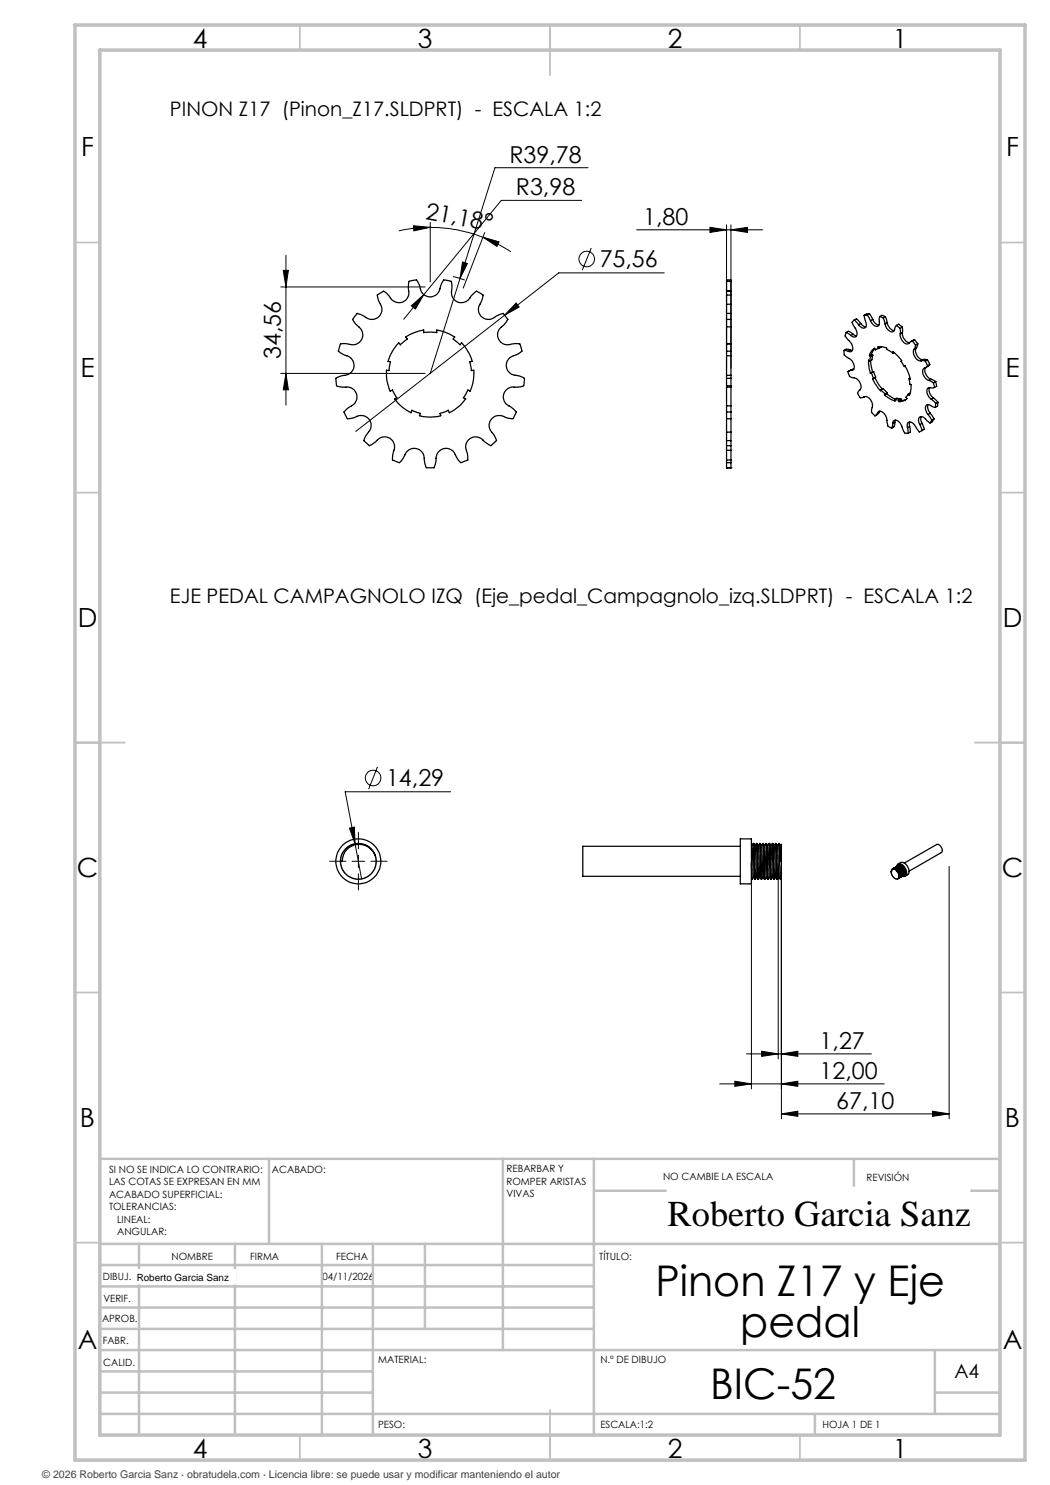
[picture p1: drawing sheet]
<svg xmlns="http://www.w3.org/2000/svg" width="210mm" height="297mm" viewBox="0 0 210 297" stroke-linecap="round" stroke-linejoin="round" font-family="sans-serif">
<g fill="none" stroke="#000" stroke-width=".2">
<path d="M117.6 33.5h-18.6l-13 41.2M56.2 57.4h28.8M56.7 54.1h1l-.5 3.3zM57.2 51v30M82.7 45.2l3.3 .3-3.2 .7zM84.8 58.9l-4 4.9M86 45.5a28.9 28.9 0 0 1 10.6 1.9M86 45.5a27.9 27.9 0 0 0-6.2 .7M86 44.5v11.9M90.6 55.3l2.4 .7M92.5 52.4l1 .3-1.5 3zM96.6 47.4l3.2 1-.4 .9z"/>
<path d="M96.6 47.4a31.3 31.3 0 0 1 5.6 2.9M96.9 46.5l-4.3 11.1M116.3 40.1h-16l-15.5 18.8M118.3 49.6l-1.8 4.4M127.3 46h25.2M132.9 54.6h-21.1l-40.6 31.7M142 45.5l3.3 .5-3.3 .5zM145.3 45v28.7M146.2 46l3.3-.5v1zM146.2 45v28.7M56.2 74.7h28.8M57.2 74.7l.5 3.3h-1z"/>
<path d="M82.3 61.2l2.5-2.3-1.7 2.9zM103.2 60.6l.6 .8-2.9 1.6zM75.5 153.4l-1.8 4.4M90.1 158.4h-21.1l2 10.4M69.9 165.6l1-.2 .1 3.4zM70.4 172.3h2.5M71 168.8l1.3 7M71.7 171v2.5M150.3 173.3v44.5M155.6 173.3v38.5M156.3 173.3v50.5M189.8 173.3v50.5"/>
<path d="M143.9 216.8h32.9M147 216.2l3.3 .6-3.3 .5zM149.3 210.8h25M152.3 210.3l3.3 .5-3.3 .5zM156.3 210.8l3.3-.5v1zM156.3 216.8l3.3-.6v1.1zM156.3 222.8l3.3-.6v1.1zM156.3 222.8h33.5M186.5 222.2l3.3 .6-3.3 .5z"/>
<circle cx="117.4" cy="51.8" r="1.55"/>
<circle cx="74.6" cy="155.6" r="1.55"/>
</g>
<g fill="none" stroke="#808080" stroke-width=".25">
<path d="M178.4 173.8a1.28 1.28 0 0 1 1.4 1.6 .53 .53 0 0 1-.5 .4 .53 .53 0 0 1-.5-.3l-.6-1.1z"/>
<circle cx="71.7" cy="172.3" r="3.6"/>
</g>
<g fill="none" stroke="#c0c0c0" stroke-width=".35">
<path d="M60 5v5M110 5v10M160 5v5M15 48.5h5M200 48.5h5M15 98.5h5M200 98.5h5M15 148.5h10M195 148.5h10M15 198.5h5M200 198.5h5M15 248.5h5"/>
<path d="M200 248.5h5M60 287v5M110 282v10M160 287v5"/>
</g>
<g fill="none" stroke="#c0c0c0" stroke-width=".5">
<path d="M53.8 231.8v17M100.6 231.8v38.2M118.8 231.8v55.2M118.8 238.2h81.2M170.8 231.8v6.4M200 231.8h-180v55.2M20 248.8h180M20 257.3h98.8M20 253h98.8M27.8 248.8v38.2M47 248.8v38.2M64.4 248.8v38.2"/>
<path d="M74.6 248.8v38.2M85 248.8v17M20 265.8h98.8M20 261.5h98.8M20 278.5h54.6M20 274.3h54.6M20 270h180M187 278.5h13M187 270v12.8M20 282.8h180M163 282.8v4.2"/>
</g>
<path d="M15 5h190v287h-190zM20 10h180v277h-180z" fill="none" stroke="#c0c0c0" stroke-width=".7"/>
<path d="M69.2 172.3h-3.3M71.7 169.8v-3.3M71.7 174.8v3.2M74.2 172.3h3.2" fill="none" stroke="#000" stroke-width=".2" stroke-dasharray="15.2 1.3 1.3 1.3"/>
<g fill="#000">
<path d="M96.6 47.4l3.2 1-.4 .9zM82.7 45.2l3.3 .3-3.2 .7z"/>
<path d="M57.2 74.7l.5 3.3h-1zM56.7 54.1h1l-.5 3.3z"/>
<path d="M103.2 60.6l-2.3 2.4 2.9-1.6zM82.3 61.2l.8 .6 1.7-2.9zM92.5 52.4l-.5 3.3 1.5-3zM142 45.5l3.3 .5-3.3 .5zM146.2 46l3.3-.5v1zM69.9 165.6l1.1 3.2-.1-3.4zM156.3 222.8l3.3-.6v1.1zM186.5 222.2l3.3 .6-3.3 .5z"/>
<path d="M156.3 210.8l3.3-.5v1zM152.3 210.3l3.3 .5-3.3 .5zM156.3 216.8l3.3-.6v1.1zM147 216.2l3.3 .6-3.3 .5z"/>
</g>
<g fill="none" stroke="#000" stroke-width=".25">
<path d="M145.3 58.2v.8M145.3 59v1.9M145.3 56.3v1.9M145.3 56.3v-.3h.9v.3M145.3 58.2h.9M145.3 59h.9M145.3 58.2h.1M145.3 56.3h.9M146.2 58.2v.8M146.2 59v1.9M146.2 56.3v1.9M146.2 58.2h.1"/>
<path d="M71.4 62.7l1.4 .5a2.07 2.07 0 0 0 2.9 .2 2.07 2.07 0 0 0 .1-3l-.3-1.4 .4-.3 .8-.5 1.1 1a2.06 2.06 0 0 0 2.7 1.2 2.06 2.06 0 0 0 1.2-2.7l.1-1.4 .7-.2 .8-.1 .7 1.3a2.06 2.06 0 0 0 2 2.1 2.06 2.06 0 0 0 2.1-2.1l.7-1.3h.3l1.1 .3 .2 1.4a2.06 2.06 0 0 0 1.1 2.7 2.06 2.06 0 0 0 2.7-1.2l1.1-1 .7 .4 .6 .4-.4 1.4a2.07 2.07 0 0 0 .1 3 2.07 2.07 0 0 0 3-.2l1.3-.5 1 1.2-.9 1.1a2.08 2.08 0 0 0-1 2.8 2.08 2.08 0 0 0 2.8 1h1.5l.2 .7 .2 .7-1.2 .8a2.07 2.07 0 0 0-2 2.3 2.07 2.07 0 0 0 2.3 1.8l1.4 .6-.1 1.1-.1 .3-.2 .2-1.2 .1a2.07 2.07 0 0 0-2.6 1.5 2.07 2.07 0 0 0 1.5 2.5l1.1 1-.6 1.2-.4 .1-1.2-.2a2.07 2.07 0 0 0-2.9 .4 2.07 2.07 0 0 0 .5 2.9l.6 1.3-.8 .8-.3 .2-1.3-.7a2.08 2.08 0 0 0-2.8-.7 2.08 2.08 0 0 0-.7 2.9l.2 1.4-1.3 .5h-.2l-.3-.3-.5-.8a2.07 2.07 0 0 0-2.5-1.7 2.07 2.07 0 0 0-1.6 2.4l-.4 1.5h-1.5l-.4-1.5a2.08 2.08 0 0 0-1.7-2.4 2.08 2.08 0 0 0-2.4 1.7l-.5 .8-.4 .3h-.2l-1.2-.5 .1-1.4a2.08 2.08 0 0 0-.6-2.9 2.08 2.08 0 0 0-2.9 .7l-1.2 .7-.3-.2-.9-.8 .7-1.3a2.08 2.08 0 0 0 .4-2.9 2.08 2.08 0 0 0-2.9-.4l-1.4 .2-.6-1.1-.1-.2 1.1-1a2.07 2.07 0 0 0 1.4-2.5 2.07 2.07 0 0 0-2.5-1.5l-1.3-.1-.2-.3-.1-1.3 1.3-.6a2.07 2.07 0 0 0 2.3-1.8 2.07 2.07 0 0 0-1.9-2.3l-1.2-.8 .1-.5 .3-.9h1.4a2.09 2.09 0 0 0 2.8-.9 2.09 2.09 0 0 0-.9-2.9l-.9-1.1zM79.4 69l.4-.4 .3 .4 1.4-1.2-.4-.4a9.9 9.9 0 0 1 3.6-1.4v.5l1-.1 1.6 .1v-.5a9.9 9.9 0 0 1 3.6 1.4l-.3 .4 1.4 1.2 .3-.4a9.4 9.4 0 0 1 2.1 3.7l-.5 .1 .4 1.7 .5-.1a8.6 8.6 0 0 1-.8 4.2l-.4-.2-.9 1.5 .4 .3a8.8 8.8 0 0 1-3.2 2.7l-.2-.4-1.7 .6 .2 .4a8.2 8.2 0 0 1-4.3 0l.2-.4-1.7-.6-.2 .4a8.4 8.4 0 0 1-3.2-2.7l.4-.3-.9-1.5-.5 .2a8.6 8.6 0 0 1-.7-4.2l.5 .1 .3-1.7-.5-.1 .6-1.5zM145.3 75.1v.6M145.3 75.7v1.4M145.3 77.1v.3M145.3 68.8v1.4M145.3 70.2v1M145.3 68.7v.1M145.3 71.2v3.9M145.3 77.4v3.8M145.3 65.4v3.3M145.3 63.9v1.5"/>
<path d="M145.3 62.7v1.2M145.3 60.9v1.8M145.3 77.4h.9M145.3 68.7h.9M145.3 75.1h.9M145.3 75.7h.9M145.3 77.1h.9M145.3 68.8h.9M145.3 70.2h.9M145.3 71.2h.9M145.3 65.4h.9M145.3 63.9h.9"/>
<path d="M145.3 62.7h.9M145.3 60.9h.9M146.2 75.1v.6M146.2 75.7v1.4M146.2 77.1v.3M146.2 68.8v1.4M146.2 70.2v1M146.2 68.7v.1M146.2 71.2v3.9M146.2 77.4v3.8M146.2 65.4v3.3M146.2 63.9v1.5"/>
<path d="M146.2 62.7v1.2M146.2 60.9v1.8M168.8 70.1v.1a1.48 1.48 0 0 0 1.2 1.6 1.53 1.53 0 0 1 .5 2.2l-.2 .1M168.8 70.1l.9 .2M169.2 66.5v.2a.71 .71 0 0 0 .2 1 2.14 2.14 0 0 1 1 2.4l-.2 .2h-.5M169.2 66.5l1 .6M169.2 66.5l.6-.2 .8 .5M170.1 70l.4 .1M170.1 70l-.9-.2-.4 .3M170.1 70l-.4 .3M170.3 74.1h-.2a.46 .46 0 0 0-.5 .3 .46 .46 0 0 0 .2 .5 1.21 1.21 0 0 0 1.3 .7 1.73 1.73 0 0 1 .9 2.4h-.1a.89 .89 0 0 0-.3 .9 .89 .89 0 0 0 .8 .6 1.18 1.18 0 0 1 1.8 .7l.3 1a1.39 1.39 0 0 0 .5 2l.5-.6M170.3 74.1l.4-.3-.9 .4"/>
<path d="M170.6 66.8l.7 .4M170.6 66.8l-.4 .3M170.9 64l-.2 .2a.41 .41 0 0 0-.1 .7l.1 .3a1.55 1.55 0 0 1 .4 2.2l-.5-.1-.4-.2M170.9 64l.8 .9M170.9 64l.4-.3 .9 1M172.2 64.7l.6 .6 .4 .1M172.2 64.7l-.5 .2M172.8 63.1l.4 1.3a.71 .71 0 0 1 .1 .8 .71 .71 0 0 1-.7 .4l-.5-.2-.4-.5M172.9 79.3l-.1 .1M173.4 63l-.6 .1M173.4 63l.7 1.1M173.9 62.7l.7 1.2"/>
<path d="M173.9 62.7l-.6 .1-.5 .3M173.9 71.1l.2 .2M173.9 62.7l-.5 .3M174 72.2l-.3-.2 .1 1.6 .3 1M174.1 71.3l-.1 .9M174.1 72.1l.4 2.3M174.3 74.6l.4 1.1M174.3 74.6h-.2M174.3 70.9l-.4 .2M174.3 70.9l.3 .1M174.5 74.4l-.4 .2M174.6 63.9l.4 .8 .8 .3"/>
<path d="M174.6 71l-.2 1-.4 .2M174.6 63.9l-.5 .2M174.6 71l-.5 .3M174.7 75.7h-.2l.5 1 1.1 1.5 .1-.2M174.7 74.3l.5 1.2-.5 .2M174.7 74.3l-.4 .3M174.7 74.3l-.2 .1M174.9 69.7l-.6 1.2M175 75.6l1.5 2.2M175 70l-.1-.4a2.31 2.31 0 0 0-1 1.5M175.2 69.9l-.2 .1M175.7 69.7l-.1-.3h.8l.9 .2v.3l1.3 .7"/>
<path d="M175.7 69.7l-.7 .3M175.9 63.3v.9a.7 .7 0 0 1-.3 1 .7 .7 0 0 1-1-.3l-.5-.8M175.9 63.3l.7 .3M175.9 63.3l.5-.2 .7 .2M176.1 69.4l.1 .1-.5 .2M176.2 78l.8 .8M176.2 78l.4-.3 .8 .8M176.6 63.6l.4 1.2M176.9 79l1.1 .8 1 .4-.1-.3M177 64.8l.2 .7 .4 .4a.71 .71 0 0 0 .7 .5 .71 .71 0 0 0 .6-.5l.4-.8M177 78.8l-.1 .2M177.1 63.3l.3 1.2"/>
<path d="M177.1 63.3l-.5 .3M177.4 78.8l1.6 1M177.4 78.8l-.5 .2M177.4 64.5l.2 .5 .4 .7 .8 .4M177.4 78.5l-.4 .3M177.4 64.5l-.4 .3M177.4 78.5v.3M178.6 70.6v-.3l1.6 1.6 .1 .2-.1 .2 .7 1M178.8 70.5l-.2 .1M178.9 79.9l.8 .1M179.3 65.1l.7 .6M179.3 65.1l.4-.3 .7 .6"/>
<path d="M180 65.7l.1 1.1M180.1 66.8a1.67 1.67 0 0 0 1.5 2l.5-.5 .4-.1M180.2 79.8l-.8-.1-.5 .2M180.2 79.8l-.5 .2M180.2 79.8l.1 .3M180.4 65.4l.1 1.1M180.4 65.4l-.4 .3M180.5 66.5a1.96 1.96 0 0 0 1.4 2M180.5 66.5l-.4 .3M180.9 73.3l.1-.1 .8 1.7 .3 .9h-.3M181 73.2l-.1 .1M181.2 79.9l-.9 .2"/>
<path d="M181.6 78.8l-.4 .6 .2 .3a2.09 2.09 0 0 1-1.6 .6M181.8 75.8l.2 1 .2 .1v.9l-.3 1.3-.3-.3M182 75.7l-.2 .1M182 78.6l-.4 .2M182.5 68.2l.6 .8M182.8 69.9a1.73 1.73 0 0 0 1.4 2.3M182.9 67.9l.7 .9M182.9 67.9l-.8 .4M182.9 67.9l-.4 .3M183.1 69l-.3 .9M183.2 69.6a1.71 1.71 0 0 0 1.4 2.3M183.2 69.6l-.4 .3"/>
<path d="M183.6 68.8l-.4 .8M183.6 68.8l-.5 .2M184.2 72.2h.9M184.6 71.9l.9 .1M184.6 71.9l-.4 .3M185.1 72.2l.4 1M185.1 73.6a1.85 1.85 0 0 0 1.1 2.2M185.5 72l.4 .9M185.5 72l-.4 .2M185.5 73.2l-.2 .2a1.09 1.09 0 0 0-.5 1.8l.4 .6 .5 .3M185.7 76.1l1 .5M185.9 77.5l-.1 .3 .1 .8 .8 1"/>
<path d="M185.9 72.9l-.8 .7M185.9 72.9l-.4 .3M186.2 75.8l.9 .5M186.2 75.8l-.5 .3M186.2 79.8l.9 .9M186.7 76.6l.2 .9M186.7 79.6l.9 .8M186.7 79.6l-.5 .2M186.9 77.5l-.4 .1a.78 .78 0 0 0-1 .1 .78 .78 0 0 0-.1 1l.3 .6 .5 .5M187.1 76.3l.2 1-.4 .2M187.1 76.3l-.4 .3M145.3 81.2v1.2"/>
<path d="M145.3 82.4v1.3M145.3 83.7v2.7M145.3 86.4v1.7M145.3 88.1v1M145.3 89.1v1M145.3 90.1v1.9M145.3 92v.5M145.3 92.5v1.1M145.3 93.6h.1M145.3 93.6h.9M145.3 81.2h.9M145.3 82.4h.9"/>
<path d="M145.3 83.7h.9M145.3 86.4h.9M145.3 88.1h.9M145.3 89.1h.9M145.3 90.1h.9M145.3 92h.9M145.3 92.5h.9M146.2 81.2v1.2M146.2 82.4v1.3M146.2 83.7v2.7M146.2 86.4v1.7M146.2 88.1v1"/>
<path d="M146.2 89.1v1M146.2 90.1v1.9M146.2 92v.5M146.2 92.5v1.1M146.2 93.6h.1M175.5 82.6a.82 .82 0 0 1 .8-.3 .82 .82 0 0 1 .7 .6l.4 1a1.4 1.4 0 0 0 .9 1.8M176 82.3l-.4 .5-.6 .3M176 82.3l-.5 .3M176 82.2v.1M178.5 84.7a.67 .67 0 0 1 .6-.7 .67 .67 0 0 1 .7 .5l.4 .4 .4 1.1a.8 .8 0 0 0 1 .7M178.5 84.7l-.2 1M179 84.5l-.2 .8-.5 .4"/>
<path d="M179 84.5l-.5 .2M179.1 84l-.1 .5M179.7 80l.1 .3M180.3 80.1l-.5 .2M181.5 85.5a.7 .7 0 0 1 0-.8 .7 .7 0 0 1 .7-.2l.7 .5 .7 1a.51 .51 0 0 0 .8 .1M181.5 85.5l.1 1.2M181.9 85.3l.2 1.1-.5 .3M181.9 85.3l-.4 .2M182 84.4l-.1 .9M184 84.9l.4 1.2M184.3 83.3l-.1 .1a1.44 1.44 0 0 0 .2 1.3M184.4 84.7l.5 1.2-.5 .2"/>
<path d="M184.4 84.7l-.4 .2M185.6 82.9l.7 1.1M185.6 80.9v.9l.5 .9M186 84.6l-.9-.8a.72 .72 0 0 0-.8-.5 .72 .72 0 0 0-.6 .8l.3 .8M186.1 82.7l.7 1.1M186.1 82.7l-.5 .2M186.3 84l-.3 .6M186.8 83.8l-.3 .5-.5 .3M186.8 83.8l-.5 .2M187.1 81.5l-.7-.3a.74 .74 0 0 0-1.1-.2 .74 .74 0 0 0-.1 1.1l.4 .8M187.1 80.7v.8M187.6 80.4l-.1 .8-.4 .3"/>
<path d="M187.6 80.4l-.5 .3M69.4 169.9a3.5 3.5 0 0 1 5.7 1.5 3.5 3.5 0 0 1-3.9 4.4 3.6 3.6 0 0 1-3.1-3.5h.4v-.4a3.5 3.5 0 0 1 .9-2zM75.1 171.2a3.6 3.6 0 0 0-4-2.5 3.6 3.6 0 0 0-3 3.6M148.1 167.8h2.2v9h-2.2zM148.1 169.3h-31.5v6h31.5M150.3 172.5l.1 3.4 .3-.4M150.3 175.9h.1M150.3 168.9l.1 .2M150.4 169.1l.3 6.3M150.7 168.7l-.3 .4M150.7 168.7l.4 7.2M150.7 168.7h.1"/>
<path d="M150.7 175.4l.3 .4M150.7 168.7l.4 7.2 .2-.4M150.7 168.7l.3 .4M151 169.1l.3 6.3M151.3 168.7l-.3 .4M151.3 168.7l.4 7.2M151.3 168.7h.1M151.3 175.4l.3 .4M151.4 168.7l.3 7.2 .3-.4M151.4 168.7l.3 .4M151.7 169.1l.3 6.3M151.9 168.7l-.2 .4"/>
<path d="M151.9 168.7l.4 7.2M151.9 168.7h.1M152 175.4l.3 .4M152 168.7l.3 7.2 .3-.4M152 168.7l.3 .4M152.3 169.1l.3 6.3M152.6 168.7l-.3 .4M152.6 168.7l.4 7.2M152.6 168.7h.1M152.6 175.4l.3 .4M152.6 168.7l.4 7.2 .2-.4M152.6 168.7l.3 .4"/>
<path d="M152.9 169.1l.3 6.3M153.2 168.7l-.3 .4M153.2 168.7l.4 7.2M153.2 168.7h.1M153.2 175.4l.3 .4M153.3 168.7l.3 7.2 .3-.4M153.3 168.7l.3 .4M153.6 169.1l.3 6.3M153.8 168.7l-.2 .4M153.8 168.7l.4 7.2M153.8 168.7h.1M153.9 175.4l.3 .4"/>
<path d="M153.9 168.7l.3 7.2 .3-.4M153.9 168.7l.3 .4M154.2 169.1l.3 6.3M154.5 168.7l-.3 .4M154.5 168.7l.4 7.2M154.5 168.7h.1M154.5 175.4l.3 .4M154.6 168.7l.3 7.2 .3-.4M154.6 168.7l.2 .4M154.8 169.1l.4 6.3M155.1 168.7l-.3 .4M155.1 168.7l.4 7.2"/>
<path d="M155.1 168.7h.1M155.2 175.4l.2 .4M155.2 168.7l.3 .4M155.2 168.7l.3 7.2 .3-.4M155.5 169.1l.3 6.3M155.8 168.7l-.3 .4M155.8 168.7l.3 7.2h.2v-3.6M155.8 168.7h.1M155.8 175.4l.3 .4M155.8 168.7l.3 .4M155.8 168.7l.2 3.6h.3M156.1 169.1l.2-.2v3.4"/>
<path d="M156.1 169.1l.2 3.2M178.2 174.3a1.32 1.32 0 0 0 1.4 1.5l.2-.3v-.5M178.2 174.3l.1 .1M178.3 174.4a.52 .52 0 0 1 .4-.6 .52 .52 0 0 1 .6 .4l.5 .8M178.3 174.3a.59 .59 0 0 1 .5-.6 .59 .59 0 0 1 .7 .4 1.02 1.02 0 0 1 .1 1.6M178.3 174.3h-.1M178.3 174.3v.1M178.5 173.8h.1M178.5 173.8a1.26 1.26 0 0 1 1.2 1.9M178.6 173.7a1.26 1.26 0 0 1 1.5 1.5l-.3 .4M178.7 173.7a1.27 1.27 0 0 1 1.2 1.9M178.8 173.7a1.26 1.26 0 0 1 1.4 1.5l-.3 .3"/>
<path d="M178.8 173.6h.1M178.8 173.6a1.3 1.3 0 0 1 1.2 1.9M178.9 173.6a1.26 1.26 0 0 1 1.4 1.4l-.2 .4M179 173.5h.1M179 173.5a1.26 1.26 0 0 1 1.1 1.9M179 173.5a1.26 1.26 0 0 1 1.5 1.5l-.3 .4M179.1 173.5a1.24 1.24 0 0 1 1.2 1.8M179.2 173.4a1.26 1.26 0 0 1 1.4 1.5l-.3 .4M179.2 173.4h.1M179.2 173.4a1.27 1.27 0 0 1 1.2 1.9M179.3 173.3a1.26 1.26 0 0 1 1.5 1.5l-.3 .4M179.4 174.2h.1"/>
<path d="M179.5 173.2a1.26 1.26 0 0 1 1.4 1.5l-.3 .4M179.5 174.1v.1M179.5 173.2a1.25 1.25 0 0 1 1.2 1.9M179.6 173.2a1.26 1.26 0 0 1 1.4 1.5l-.2 .3M179.6 174.1h.1M179.6 172.8l.5-.3a1.72 1.72 0 0 1 1.6 2.3l-.7 .4M179.6 173.1h.1M179.7 173.1a1.39 1.39 0 0 1 1.4 1.4M179.7 174.8h.1M179.8 174h.1M179.8 175v.5l-.2 .3M179.8 174.7v.1"/>
<path d="M179.8 175.6h.1M179.9 173.1a1.27 1.27 0 0 1 1.1 1M179.9 173.9h.1M180 174.6v.1M180 175.5h.1M180.1 173.8h.1M180.1 174.6h.1M180.2 173.7h.1M180.3 174.5h.1M180.3 173.6l.1 .1M180.4 174.4h.1M180.5 173.6h.1"/>
<path d="M180.6 174.3h.1M180.6 175.2a1.32 1.32 0 0 0-1-2l-.2 .1a.6 .6 0 0 1 .4-.6 .6 .6 0 0 1 .7 .3 1.63 1.63 0 0 1 .6 2.2h-.7M180.6 173.5h.1M180.7 175.1h.1M180.7 174.2v.1M180.8 174.1v.1M180.9 172.6l6.4-3.7a1.08 1.08 0 0 1 .9 1.6l-6.4 3.7M181 174.1h.1M181 174.4l.1 .1M181.1 174.5l-.1 .3-.2 .2M181.1 174.5h.1"/>
<circle cx="71.7" cy="172.3" r="4.5"/>
</g>
<g fill="#fff" stroke="#fff" stroke-width=".35">
<path d="M27.3 254h19.7v2.7h-19.7z"/>
<path d="M133.5 237.5h60.4v9.9h-60.4z"/>
</g>
<g font-size="8.5">
<text x="131.1" y="259.3">Pinon Z17 y Eje</text>
<text x="148.1" y="267.4">pedal</text>
<text x="142" y="279.7">BIC-52</text>
</g>
<text font-size="7.3" x="133.5" y="245.1">Roberto Garcia Sanz</text>
<g font-size="5.3">
<text x="38.5" y="9.5">4</text>
<text x="83.5" y="9.5">3</text>
<text x="133.6" y="9.5">2</text>
<text x="178.6" y="9.5">1</text>
<text x="16.2" y="31.2">F</text>
<text x="201.2" y="31.2">F</text>
<text x="16.1" y="75.5">E</text>
<text x="201.1" y="75.5">E</text>
<text x="15.5" y="125.5">D</text>
<text x="200.5" y="125.5">D</text>
<text x="15.4" y="175.5">C</text>
<text x="200.4" y="175.5">C</text>
<text x="16" y="225.5">B</text>
<text x="201" y="225.5">B</text>
<text x="15.5" y="269.7">A</text>
<text x="200.5" y="269.7">A</text>
<text x="38.5" y="291.5">4</text>
<text x="83.5" y="291.5">3</text>
<text x="133.6" y="291.5">2</text>
<text x="178.6" y="291.5">1</text>
</g>
<g font-size="4.7">
<text x="101.9" y="32.5">R39,78</text>
<text x="103.2" y="39">R3,98</text>
<text x="85" y="43.7" transform="rotate(11 85 43.7)">21,18°</text>
<text x="128.6" y="44.9">1,80</text>
<text x="119.9" y="53.5">75,56</text>
<text x="56.2" y="71.8" transform="rotate(-90 56.2 71.8)">34,56</text>
<text x="77.2" y="157.3">14,29</text>
<text x="163.9" y="209.7">1,27</text>
<text x="163.9" y="215.7">12,00</text>
<text x="167.2" y="221.7">67,10</text>
</g>
<g font-size="4">
<text x="34" y="23.1">PINON Z17 (Pinon_Z17.SLDPRT) - ESCALA 1:2</text>
<text x="34" y="120.6">EJE PEDAL CAMPAGNOLO IZQ (Eje_pedal_Campagnolo_izq.SLDPRT) - ESCALA 1:2</text>
</g>
<text font-size="3.9" x="190.9" y="275.5">A4</text>
<text font-size="2.1" fill="#404040" x="8.5" y="295.6">© 2026 Roberto Garcia Sanz · obratudela.com · Licencia libre: se puede usar y modificar manteniendo el autor</text>
<g font-size="2">
<text x="21.8" y="234.6">SI NO SE INDICA LO CONTRARIO:</text>
<text x="21.8" y="237.1">LAS COTAS SE EXPRESAN EN MM</text>
<text x="21.8" y="239.6">ACABADO SUPERFICIAL:</text>
<text x="54.4" y="234.6">ACABADO:</text>
<text x="101.3" y="234.5">REBARBAR Y</text>
<text x="101.3" y="237">ROMPER ARISTAS</text>
<text x="101.3" y="239.5">VIVAS</text>
<text x="132.6" y="236">NO CAMBIE LA ESCALA</text>
<text x="173.3" y="236.2">REVISIÓN</text>
<text x="21.8" y="242.1">TOLERANCIAS:</text>
<text x="23.4" y="244.6">LINEAL:</text>
<text x="23.4" y="247.1">ANGULAR:</text>
<text x="34.3" y="252">NOMBRE</text>
<text x="50" y="251.9">FIRMA</text>
<text x="67.2" y="251.9">FECHA</text>
<text x="119.9" y="251.9">TÍTULO:</text>
<text x="20.6" y="256.1">DIBUJ.</text>
<text x="27.3" y="256.1">Roberto Garcia Sanz</text>
<text x="64.5" y="255.9">04/11/2026</text>
<text x="20.7" y="260.3">VERIF.</text>
<text x="20.4" y="264.4">APROB.</text>
<text x="20.5" y="268.8">FABR.</text>
<text x="20.7" y="273.1">CALID.</text>
<text x="75.6" y="272.5">MATERIAL:</text>
<text x="120.1" y="272.5">N.º DE DIBUJO</text>
<text x="75.6" y="285.5">PESO:</text>
<text x="120.1" y="285.6">ESCALA:1:2</text>
<text x="164.5" y="285.6">HOJA 1 DE 1</text>
</g>
</svg>
